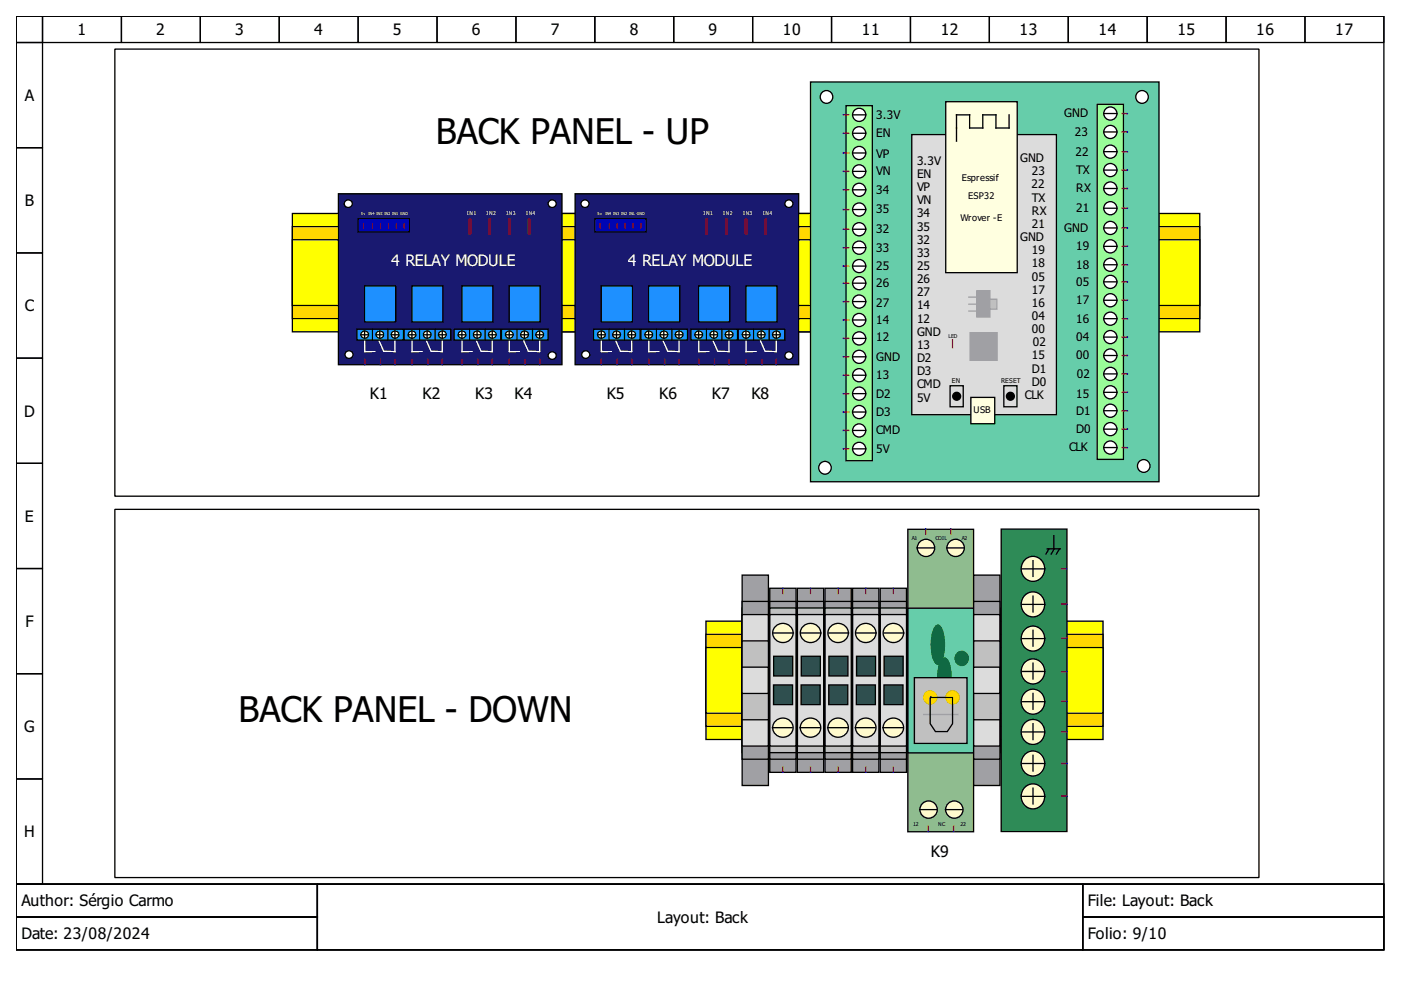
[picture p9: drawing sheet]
<svg xmlns="http://www.w3.org/2000/svg" width="297mm" height="210mm" viewBox="0 0 297 210" stroke-linecap="round" stroke-linejoin="round" font-family="sans-serif">
<g fill="none" stroke="#000" stroke-width=".28">
<path d="M3.4 3.4h290v184.1h-290zM3.4 3.4h5.6v5.6h-5.6zM3.4 9h5.6v22.3h-5.6zM9 3.4h16.7v5.6h-16.7zM25.7 3.4h16.8v5.6h-16.8zM42.5 3.4h16.7v5.6h-16.7zM59.2 3.4h16.7v5.6h-16.7zM75.9 3.4h16.8v5.6h-16.8zM92.7 3.4h16.7v5.6h-16.7zM109.4 3.4h16.7v5.6h-16.7zM126.1 3.4h16.7v5.6h-16.7zM142.8 3.4h16.8v5.6h-16.8z"/>
<path d="M159.6 3.4h16.7v5.6h-16.7zM176.3 3.4h16.7v5.6h-16.7zM193 3.4h16.8v5.6h-16.8zM209.8 3.4h16.7v5.6h-16.7zM226.5 3.4h16.7v5.6h-16.7zM243.2 3.4h16.8v5.6h-16.8zM260 3.4h16.7v5.6h-16.7zM276.7 3.4h16.7v5.6h-16.7zM3.4 31.3h5.6v22.3h-5.6zM3.4 53.6h5.6v22.3h-5.6zM3.4 75.9h5.6v22.3h-5.6zM3.4 98.2h5.6v22.3h-5.6z"/>
<path d="M3.4 120.5h5.6v22.3h-5.6zM3.4 142.8h5.6v22.4h-5.6zM3.4 165.2h5.6v22.3h-5.6zM3.4 187.5h290v13.9h-290zM3.4 187.5h63.9v6.9h-63.9zM3.4 194.4h63.9v7h-63.9zM67.3 187.5h162.3v13.9h-162.3zM229.6 187.5h63.8v6.9h-63.8zM229.6 194.4h63.8v7h-63.8z"/>
</g>
<path d="M112.2 45.3h142.2v25.1h-142.2z" fill-rule="evenodd" fill="#ff0" stroke="#000" stroke-width=".28"/>
<path d="M112.2 48.1h142.2v19.5h-142.2z" fill-rule="evenodd" fill="#ffd700" stroke="#000" stroke-width=".28"/>
<path d="M112.2 50.8h142.2v14h-142.2z" fill-rule="evenodd" fill="#ff0" stroke="#000" stroke-width=".28"/>
<path d="M24.4 10.4h242.5v94.8h-242.5zM24.4 108h242.5v78.1h-242.5z" fill="none" stroke="#000" stroke-width=".28"/>
<path d="M62 45.3h142.2v25.1h-142.2z" fill-rule="evenodd" fill="#ff0" stroke="#000" stroke-width=".28"/>
<path d="M62 48.1h142.2v19.5h-142.2z" fill-rule="evenodd" fill="#ffd700" stroke="#000" stroke-width=".28"/>
<g fill="#ff0" stroke="#000" stroke-width=".28">
<path d="M62 50.8h142.2v14h-142.2z" fill-rule="evenodd"/>
<path d="M149.7 131.7h84.2v25.1h-84.2z" fill-rule="evenodd"/>
</g>
<path d="M149.7 134.5h84.2v19.5h-84.2z" fill-rule="evenodd" fill="#ffd700" stroke="#000" stroke-width=".28"/>
<path d="M149.7 137.3h84.2v13.9h-84.2z" fill-rule="evenodd" fill="#ff0" stroke="#000" stroke-width=".28"/>
<path d="M212.3 112.2h13.9v64.1h-13.9z" fill-rule="evenodd" fill="#2e8b57" stroke="#000" stroke-width=".28"/>
<g fill="#fffacd" stroke="#000" stroke-width=".28">
<path d="M217.4 118.5a2.6 2.6 0 0 1 3.8 .8 2.6 2.6 0 0 1-1.1 3.7 2.61 2.61 0 0 1-3.3-1.1 2.61 2.61 0 0 1 .6-3.4z" fill-rule="evenodd"/>
<path d="M217.4 126.1a2.6 2.6 0 0 1 3.8 .8 2.6 2.6 0 0 1-1.1 3.6 2.61 2.61 0 0 1-3.3-1 2.61 2.61 0 0 1 .6-3.4z" fill-rule="evenodd"/>
<path d="M217.4 146.7a2.6 2.6 0 0 1 3.8 .8 2.6 2.6 0 0 1-1.1 3.7 2.61 2.61 0 0 1-3.3-1.1 2.61 2.61 0 0 1 .6-3.4z" fill-rule="evenodd"/>
<path d="M217.4 153.1a2.6 2.6 0 0 1 3.8 .8 2.6 2.6 0 0 1-1.1 3.7 2.61 2.61 0 0 1-3.3-1.1 2.61 2.61 0 0 1 .6-3.4z" fill-rule="evenodd"/>
<path d="M217.4 133.3a2.6 2.6 0 0 1 3.8 .8 2.6 2.6 0 0 1-1.1 3.7 2.61 2.61 0 0 1-3.3-1.1 2.61 2.61 0 0 1 .6-3.4z" fill-rule="evenodd"/>
</g>
<path d="M219 118.9v3.3" fill="none" stroke="#000" stroke-width=".28"/>
<g fill="#fffacd" stroke="#000" stroke-width=".28">
<path d="M217.4 159.8a2.6 2.6 0 0 1 3.8 .8 2.6 2.6 0 0 1-1.1 3.7 2.61 2.61 0 0 1-3.3-1.1 2.61 2.61 0 0 1 .6-3.4z" fill-rule="evenodd"/>
<path d="M217.4 166.8a2.6 2.6 0 0 1 3.8 .8 2.6 2.6 0 0 1-1.1 3.6 2.61 2.61 0 0 1-3.3-1 2.61 2.61 0 0 1 .6-3.4z" fill-rule="evenodd"/>
<path d="M217.4 140.3a2.6 2.6 0 0 1 3.8 .8 2.6 2.6 0 0 1-1.1 3.6 2.61 2.61 0 0 1-3.3-1 2.61 2.61 0 0 1 .6-3.4z" fill-rule="evenodd"/>
</g>
<path d="M192.5 112.2h13.9v64.2h-13.9z" fill-rule="evenodd" fill="#8fbc8f" stroke="#000" stroke-width=".28"/>
<path d="M216.7 120.6h4.8M219 140.6v3.4M219 147v3.4M219 153.4v3.4M219 160.1v3.4M219 167.1v3.4" fill="none" stroke="#000" stroke-width=".28"/>
<path d="M157.3 128.9h5.6v30.7h-5.6z" fill-rule="evenodd" fill="#c0c0c0" stroke="#000" stroke-width=".28"/>
<path d="M216.7 128.1h4.8M216.7 135.4h4.8M219 126.4v3.3M219 133.6v3.4M216.7 148.8h4.8M216.7 142.4h4.8M216.7 155.2h4.8M216.7 168.9h4.8M216.7 161.9h4.8" fill="none" stroke="#000" stroke-width=".28"/>
<g fill="#a0a0a4" stroke="#000" stroke-width=".28">
<path d="M157.3 121.9h5.6v44.6h-5.6z" fill-rule="evenodd"/>
<path d="M157.3 127.5h5.6v33.5h-5.6z" fill-rule="evenodd"/>
</g>
<path d="M206.4 128.9h5.6v30.7h-5.6z" fill-rule="evenodd" fill="#c0c0c0" stroke="#000" stroke-width=".28"/>
<path d="M163.2 124.7h5.6v39.1h-5.6z" fill-rule="evenodd" fill="#a0a0a4" stroke="#000" stroke-width=".28"/>
<path d="M192.5 129h13.9v30.6h-13.9z" fill-rule="evenodd" fill="#66cdaa" stroke="#000" stroke-width=".28"/>
<g fill="#a0a0a4" stroke="#000" stroke-width=".28">
<path d="M206.4 121.9h5.6v44.6h-5.6z" fill-rule="evenodd"/>
<path d="M180.8 124.7h5.5v39.1h-5.5z" fill-rule="evenodd"/>
<path d="M206.4 127.5h5.6v33.5h-5.6z" fill-rule="evenodd"/>
</g>
<circle cx="196.9" cy="171.7" r="1.84" fill="#fffacd" stroke="#000" stroke-width=".28"/>
<g fill="#a0a0a4" stroke="#000" stroke-width=".28">
<path d="M174.9 124.7h5.6v39.1h-5.6z" fill-rule="evenodd"/>
<path d="M169.1 124.7h5.5v39.1h-5.5z" fill-rule="evenodd"/>
</g>
<circle cx="196.3" cy="116.2" r="1.84" fill="#fffacd" stroke="#000" stroke-width=".28"/>
<path d="M186.6 124.7h5.6v39.1h-5.6z" fill-rule="evenodd" fill="#a0a0a4" stroke="#000" stroke-width=".28"/>
<circle cx="202.6" cy="116.2" r="1.84" fill="#fffacd" stroke="#000" stroke-width=".28"/>
<path d="M186.6 127.5h5.6v33.5h-5.6z" fill-rule="evenodd" fill="#a0a0a4" stroke="#000" stroke-width=".28"/>
<path d="M200.7 116.2h3.6" fill="none" stroke="#000" stroke-width=".28"/>
<path d="M163.2 127.5h5.6v33.5h-5.6z" fill-rule="evenodd" fill="#a0a0a4" stroke="#000" stroke-width=".28"/>
<circle cx="202.3" cy="171.7" r="1.84" fill="#fffacd" stroke="#000" stroke-width=".28"/>
<path d="M194.4 116.2h3.6" fill="none" stroke="#000" stroke-width=".28"/>
<path d="M174.9 127.5h5.6v33.5h-5.6z" fill-rule="evenodd" fill="#a0a0a4" stroke="#000" stroke-width=".28"/>
<path d="M195 171.7h3.5" fill="none" stroke="#000" stroke-width=".28"/>
<g fill="#a0a0a4" stroke="#000" stroke-width=".28">
<path d="M180.8 127.5h5.5v33.5h-5.5z" fill-rule="evenodd"/>
<path d="M169.1 127.5h5.5v33.5h-5.5z" fill-rule="evenodd"/>
</g>
<path d="M200.4 171.7h3.6" fill="none" stroke="#000" stroke-width=".28"/>
<g fill="#c0c0c0" stroke="#000" stroke-width=".28">
<path d="M169.1 128.9h5.5v30.7h-5.5z" fill-rule="evenodd"/>
<path d="M163.2 128.9h5.6v30.7h-5.6z" fill-rule="evenodd"/>
<path d="M186.6 128.9h5.6v30.7h-5.6z" fill-rule="evenodd"/>
<path d="M180.8 128.9h5.5v30.7h-5.5z" fill-rule="evenodd"/>
<path d="M174.9 128.9h5.6v30.7h-5.6z" fill-rule="evenodd"/>
</g>
<g fill="#dcdcdc" stroke="#000" stroke-width=".28">
<path d="M169.1 130.3h5.5v27.9h-5.5z" fill-rule="evenodd"/>
<path d="M186.6 130.3h5.6v27.9h-5.6z" fill-rule="evenodd"/>
<path d="M174.9 130.3h5.6v27.9h-5.6z" fill-rule="evenodd"/>
<path d="M180.8 130.3h5.5v27.9h-5.5z" fill-rule="evenodd"/>
<path d="M163.2 130.3h5.6v27.9h-5.6z" fill-rule="evenodd"/>
</g>
<g fill="#2f4f4f" stroke="#000" stroke-width=".28">
<path d="M181.6 139.1h4v4.2h-4z" fill-rule="evenodd"/>
<path d="M169.9 139.1h4v4.2h-4z" fill-rule="evenodd"/>
<path d="M187.5 139.1h4v4.2h-4z" fill-rule="evenodd"/>
<path d="M164 139.1h4.1v4.2h-4.1z" fill-rule="evenodd"/>
<path d="M175.7 139.1h4.1v4.2h-4.1z" fill-rule="evenodd"/>
<path d="M175.7 145.2h4v4.2h-4z" fill-rule="evenodd"/>
<path d="M164 145.2h4v4.2h-4z" fill-rule="evenodd"/>
<path d="M169.9 145.2h4v4.2h-4z" fill-rule="evenodd"/>
<path d="M187.4 145.2h4.1v4.2h-4.1z" fill-rule="evenodd"/>
<path d="M181.6 145.2h4v4.2h-4z" fill-rule="evenodd"/>
</g>
<g fill="#fffacd" stroke="#000" stroke-width=".28">
<path d="M164.5 152.8a2.09 2.09 0 0 1 3.1 .1 2.09 2.09 0 0 1-.5 3.1 2.08 2.08 0 0 1-2.7-.4 2.08 2.08 0 0 1 .1-2.8z" fill-rule="evenodd"/>
<path d="M187.9 152.8a2.09 2.09 0 0 1 3.1 .1 2.09 2.09 0 0 1-.5 3.1 2.08 2.08 0 0 1-2.7-.4 2.08 2.08 0 0 1 .1-2.8z" fill-rule="evenodd"/>
<path d="M176.2 152.8a2.09 2.09 0 0 1 3.1 .1 2.09 2.09 0 0 1-.5 3.1 2.08 2.08 0 0 1-2.7-.4 2.08 2.08 0 0 1 .1-2.8z" fill-rule="evenodd"/>
<path d="M170.3 152.8a2.09 2.09 0 0 1 3.2 .1 2.09 2.09 0 0 1-.6 3.1 2.08 2.08 0 0 1-2.7-.4 2.08 2.08 0 0 1 .1-2.8z" fill-rule="evenodd"/>
<path d="M182 152.8a2.09 2.09 0 0 1 3.2 .1 2.09 2.09 0 0 1-.6 3.1 2.08 2.08 0 0 1-2.7-.4 2.08 2.08 0 0 1 .1-2.8z" fill-rule="evenodd"/>
</g>
<path d="M163.8 154.3h4.1M169.6 154.3h4.2M175.5 154.3h4.2M181.3 154.3h4.2M187.2 154.3h4.2" fill="none" stroke="#000" stroke-width=".28"/>
<g fill="#fffacd" stroke="#000" stroke-width=".28">
<path d="M176.2 132.8a2.09 2.09 0 0 1 3.1 .1 2.09 2.09 0 0 1-.5 3.1 2.08 2.08 0 0 1-2.7-.5 2.08 2.08 0 0 1 .1-2.7z" fill-rule="evenodd"/>
<path d="M182 132.8a2.09 2.09 0 0 1 3.2 .1 2.09 2.09 0 0 1-.6 3.1 2.08 2.08 0 0 1-2.7-.5 2.08 2.08 0 0 1 .1-2.7z" fill-rule="evenodd"/>
</g>
<g fill="#dcdcdc" stroke="#000" stroke-width=".28">
<path d="M157.3 130.3h5.6v27.9h-5.6z" fill-rule="evenodd"/>
<path d="M206.4 130.3h5.6v27.9h-5.6z" fill-rule="evenodd"/>
</g>
<g fill="#fffacd" stroke="#000" stroke-width=".28">
<path d="M170.3 132.8a2.09 2.09 0 0 1 3.2 .1 2.09 2.09 0 0 1-.6 3.1 2.08 2.08 0 0 1-2.7-.5 2.08 2.08 0 0 1 .1-2.7z" fill-rule="evenodd"/>
<path d="M164.5 132.8a2.09 2.09 0 0 1 3.1 .1 2.09 2.09 0 0 1-.5 3.1 2.08 2.08 0 0 1-2.7-.5 2.08 2.08 0 0 1 .1-2.7z" fill-rule="evenodd"/>
<path d="M187.9 132.8a2.09 2.09 0 0 1 3.1 .1 2.09 2.09 0 0 1-.5 3.1 2.08 2.08 0 0 1-2.7-.5 2.08 2.08 0 0 1 .1-2.7z" fill-rule="evenodd"/>
</g>
<path d="M164 134.2h4.2M169.9 134.2h4.2M175.7 134.2h4.2M181.6 134.2h4.2M187.5 134.2h4.1" fill="none" stroke="#000" stroke-width=".28"/>
<path d="M199.6 139.9l.6-.4a1.62 1.62 0 0 1 1.1 1.4 7.9 7.9 0 0 1-.4 5.7l-.7 .4a1.62 1.62 0 0 1-1-1.4 7.9 7.9 0 0 1 .4-5.7z" fill-rule="evenodd" fill="#006400" stroke="#006400" stroke-width=".28"/>
<path d="M193.9 143.7h11.1v13.9h-11.1z" fill-rule="evenodd" fill="#c0c0c0" stroke="#000" stroke-width=".28"/>
<g fill="#ffd700" stroke="#ffa500" stroke-width=".28">
<circle cx="197.2" cy="147.9" r="1.39"/>
<circle cx="202" cy="147.9" r="1.39"/>
</g>
<path d="M195.8 151.5h7.3" fill="none" stroke="#a0a0a4" stroke-width=".28"/>
<path d="M197.2 147.9h4.8v5.5l-1.2 1.7h-2.5l-1.1-1.7v-5.5h.3z" fill="none" stroke="#000" stroke-width=".28"/>
<g fill="#006400" stroke="#006400" stroke-width=".28">
<path d="M198.5 132.7l.3-.1a1.75 1.75 0 0 1 1.1 1.5 9.5 9.5 0 0 1-.4 6.3l-.7 .4a1.75 1.75 0 0 1-1-1.5 9.5 9.5 0 0 1 .4-6.3z" fill-rule="evenodd"/>
<path d="M203.1 138.4a1.42 1.42 0 0 1 1.9 .3 1.42 1.42 0 0 1-.2 2 1.42 1.42 0 0 1-2-.2 1.57 1.57 0 0 1 .3-2.1z" fill-rule="evenodd"/>
</g>
<path d="M206.4 135.9h5.6v16.7h-5.6z" fill-rule="evenodd" fill="#c0c0c0" stroke="#000" stroke-width=".28"/>
<path d="M206.4 141.5h5.6v5.5h-5.6z" fill-rule="evenodd" fill="#dcdcdc" stroke="#000" stroke-width=".28"/>
<path d="M157.3 135.9h5.6v16.7h-5.6z" fill-rule="evenodd" fill="#c0c0c0" stroke="#000" stroke-width=".28"/>
<path d="M157.3 141.5h5.6v5.5h-5.6z" fill-rule="evenodd" fill="#dcdcdc" stroke="#000" stroke-width=".28"/>
<path d="M222 116.4h2.8M222.4 116.4l-.6 1.1M223.4 113.6v2.8M223.5 116.4l-.6 1.1M224.6 116.4l-.6 1.1" fill="none" stroke="#000" stroke-width=".28"/>
<g fill="none" stroke="#f00" stroke-width=".28">
<path d="M196.3 112.2v1.1M201.6 112.1v1.1M166 124.7v1.1M171.8 124.7v1.1M177.7 124.7v1.1M183.6 124.7v1.1M189.4 124.7v1.1M225.1 120.6h1.1M225.1 135.3h1.1M225.1 128.1h1.1M225.1 148.7h1.1M225.1 142.4h1.1"/>
<path d="M225.1 155.2h1.1M166 162.6v1.2M171.8 162.6v1.2M177.7 162.6v1.2M183.6 162.6v1.2M189.4 162.6v1.2M196.8 175.2v1.1M202.2 175.1v1.2M225.1 168.8h1.1M225.1 161.9h1.1"/>
</g>
<g fill="none" stroke="#00f" stroke-width=".28">
<path d="M196.3 112.2h.1M201.6 112.1h.1M166 124.7h.1M171.8 124.7h.1M177.7 124.7h.1M183.6 124.7h.1M189.4 124.7h.1M226.2 120.6h.1M226.2 128.1h.1M226.2 135.3h.1M226.2 142.4h.1M226.2 148.7h.1"/>
<path d="M226.2 155.2h.1M166 163.8h.1M171.8 163.8h.1M177.7 163.8h.1M183.6 163.8h.1M189.4 163.8h.1M196.8 176.3h.1M202.2 176.3h.1M226.2 168.8h.1M226.2 161.9h.1"/>
</g>
<path d="M121.9 41.1h47.4v36.2h-47.4z" fill-rule="evenodd" fill="#191970" stroke="#000" stroke-width=".28"/>
<path d="M130.6 72.3l1 2.2M137.6 71.7v2.8M140.6 72.3l1 2.2M144 71.7v2.8M151.2 72.3l1 2.2M154.6 71.7v2.8M164.6 71.7v2.8" fill="none" stroke="#fff" stroke-width=".28"/>
<path d="M125.8 69.8h9.9v2.3h-9.9z" fill-rule="evenodd" fill="#00bfff" stroke="#000" stroke-width=".28"/>
<path d="M158.2 71.7v2.8" fill="none" stroke="#fff" stroke-width=".28"/>
<path d="M135.9 69.8h9.8v2.3h-9.8z" fill-rule="evenodd" fill="#00bfff" stroke="#000" stroke-width=".28"/>
<path d="M148.1 71.7v2.8" fill="none" stroke="#fff" stroke-width=".28"/>
<g fill="#fff" stroke="#000" stroke-width=".28">
<circle cx="124" cy="43.2" r=".83"/>
<circle cx="167.3" cy="43.2" r=".83"/>
</g>
<g fill="#00bfff" stroke="#000" stroke-width=".28">
<path d="M156.5 69.8h9.9v2.3h-9.9z" fill-rule="evenodd"/>
<path d="M146.5 69.8h9.8v2.3h-9.8z" fill-rule="evenodd"/>
</g>
<circle cx="167.3" cy="75.4" r=".83" fill="#fff" stroke="#000" stroke-width=".28"/>
<g fill="#1e90ff" stroke="#000" stroke-width=".28">
<path d="M127.5 60.6h6.6v7.7h-6.6z" fill-rule="evenodd"/>
<path d="M148.1 60.6h6.6v7.7h-6.6z" fill-rule="evenodd"/>
<path d="M137.5 60.6h6.6v7.7h-6.6z" fill-rule="evenodd"/>
</g>
<path d="M150.3 74.5h-2.2" fill="none" stroke="#fff" stroke-width=".28"/>
<path d="M158.2 60.6h6.5v7.7h-6.5z" fill-rule="evenodd" fill="#1e90ff" stroke="#000" stroke-width=".28"/>
<path d="M139.7 74.5h-2.1M160.3 74.5h-2.1" fill="none" stroke="#fff" stroke-width=".28"/>
<g fill="#ffffe0" stroke="#000" stroke-width=".28">
<circle cx="134" cy="70.9" r=".8"/>
<circle cx="144" cy="70.9" r=".8"/>
<circle cx="154.6" cy="70.9" r=".8"/>
<circle cx="164.6" cy="70.9" r=".8"/>
<circle cx="151.4" cy="70.9" r=".8"/>
</g>
<path d="M141.7 74.5h2.3" fill="none" stroke="#fff" stroke-width=".28"/>
<circle cx="161.4" cy="70.9" r=".8" fill="#ffffe0" stroke="#000" stroke-width=".28"/>
<path d="M152.3 74.5h2.3M162.3 74.5h2.3" fill="none" stroke="#fff" stroke-width=".28"/>
<g fill="#ffffe0" stroke="#000" stroke-width=".28">
<circle cx="140.8" cy="70.9" r=".8"/>
<circle cx="130.8" cy="70.9" r=".8"/>
</g>
<g fill="none" stroke="#000" stroke-width=".28">
<path d="M129.1 69.8v2.3M130 71h1.4M130.7 70.2v1.4M132.4 69.8v2.3M133.2 71h1.4M133.9 70.2v1.4M139.2 69.8v2.3M140 71h1.4M140.7 70.2v1.4M142.5 69.8v2.3M143.2 71h1.4M144 70.2v1.4"/>
<path d="M149.8 69.8v2.3M150.6 71h1.4M151.3 70.2v1.4M153.1 69.8v2.3M153.8 71h1.4M154.6 70.2v1.4M159.8 69.8v2.3M160.6 71h1.5M161.4 70.2v1.4M163.1 69.8v2.3M163.9 71h1.4M164.6 70.2v1.4"/>
</g>
<path d="M161.2 72.3l1 2.2" fill="none" stroke="#fff" stroke-width=".28"/>
<g fill="#ffffe0" stroke="#000" stroke-width=".28">
<circle cx="137.6" cy="70.9" r=".8"/>
<circle cx="158.2" cy="70.9" r=".8"/>
<circle cx="148.2" cy="70.9" r=".8"/>
<circle cx="127.5" cy="70.9" r=".8"/>
</g>
<path d="M126.7 71h1.5M127.5 70.2v1.4M136.8 71h1.4M137.5 70.2v1.4M147.4 71h1.4M148.1 70.2v1.4M157.4 71h1.4M158.2 70.2v1.4" fill="none" stroke="#000" stroke-width=".28"/>
<path d="M127.5 72.4v2.1h2.1M133.9 72.4v2.1h-2.2" fill="none" stroke="#fff" stroke-width=".28"/>
<circle cx="124.2" cy="75.2" r=".83" fill="#fff" stroke="#000" stroke-width=".28"/>
<path d="M126.1 46.4h10.9v2.8h-10.9z" fill-rule="evenodd" fill="#00f" stroke="#000" stroke-width=".28"/>
<path d="M149.8 46.7v2.7M154 46.7v2.7M158.2 46.7v2.7M162.4 46.7v2.7" fill="none" stroke="#f00" stroke-width=".56"/>
<g fill="none" stroke="#f00" stroke-width=".28">
<path d="M127.2 47.2v1.1M129.2 47.2v1.1M130.9 47.2v1.1M132.5 47.2v1.1M134.2 47.2v1.1M135.9 47.2v1.1M127.5 76.2v1.1M130.9 76.2v1.1M133.9 76.2v1.1M137.6 76.2v1.1M140.9 76.2v1.1M144 76.2v1.1"/>
<path d="M148.1 76.2v1.1M151.5 76.2v1.1M154.6 76.2v1.1M158.2 76.2v1.1M161.5 76.2v1.1M164.6 76.2v1.1"/>
</g>
<g fill="none" stroke="#00f" stroke-width=".28">
<path d="M127.2 47.2h.1M129.2 47.2h.1M130.9 47.2h.1M132.5 47.2h.1M134.2 47.2h.1M135.9 47.2h.1M127.5 77.3h.1M130.9 77.3h.1M133.9 77.3h.1M137.6 77.3h.1M140.9 77.3h.1M144 77.3h.1"/>
<path d="M148.1 77.3h.1M151.5 77.3h.1M154.6 77.3h.1M158.2 77.3h.1M161.5 77.3h.1M164.6 77.3h.1"/>
</g>
<path d="M71.7 41.1h47.4v36.2h-47.4z" fill-rule="evenodd" fill="#191970" stroke="#000" stroke-width=".28"/>
<path d="M80.4 72.3l1 2.2M87.4 71.7v2.8M90.4 72.3l1 2.2M93.8 71.7v2.8M101 72.3l1 2.2M104.4 71.7v2.8M114.4 71.7v2.8" fill="none" stroke="#fff" stroke-width=".28"/>
<path d="M75.7 69.8h9.8v2.3h-9.8z" fill-rule="evenodd" fill="#00bfff" stroke="#000" stroke-width=".28"/>
<path d="M108 71.7v2.8" fill="none" stroke="#fff" stroke-width=".28"/>
<path d="M85.7 69.8h9.9v2.3h-9.9z" fill-rule="evenodd" fill="#00bfff" stroke="#000" stroke-width=".28"/>
<path d="M98 71.7v2.8" fill="none" stroke="#fff" stroke-width=".28"/>
<g fill="#fff" stroke="#000" stroke-width=".28">
<circle cx="73.9" cy="43.2" r=".83"/>
<circle cx="117.1" cy="43.2" r=".83"/>
</g>
<g fill="#00bfff" stroke="#000" stroke-width=".28">
<path d="M106.3 69.8h9.9v2.3h-9.9z" fill-rule="evenodd"/>
<path d="M96.3 69.8h9.9v2.3h-9.9z" fill-rule="evenodd"/>
</g>
<circle cx="117.1" cy="75.4" r=".83" fill="#fff" stroke="#000" stroke-width=".28"/>
<g fill="#1e90ff" stroke="#000" stroke-width=".28">
<path d="M77.3 60.6h6.6v7.7h-6.6z" fill-rule="evenodd"/>
<path d="M97.9 60.6h6.6v7.7h-6.6z" fill-rule="evenodd"/>
<path d="M87.3 60.6h6.6v7.7h-6.6z" fill-rule="evenodd"/>
</g>
<path d="M100.1 74.5h-2.1" fill="none" stroke="#fff" stroke-width=".28"/>
<path d="M108 60.6h6.5v7.7h-6.5z" fill-rule="evenodd" fill="#1e90ff" stroke="#000" stroke-width=".28"/>
<path d="M89.5 74.5h-2.1M110.1 74.5h-2.1" fill="none" stroke="#fff" stroke-width=".28"/>
<g fill="#ffffe0" stroke="#000" stroke-width=".28">
<circle cx="83.8" cy="70.9" r=".8"/>
<circle cx="93.8" cy="70.9" r=".8"/>
<circle cx="104.4" cy="70.9" r=".8"/>
<circle cx="114.5" cy="70.9" r=".8"/>
<circle cx="101.2" cy="70.9" r=".8"/>
</g>
<path d="M91.5 74.5h2.3" fill="none" stroke="#fff" stroke-width=".28"/>
<circle cx="111.2" cy="70.9" r=".8" fill="#ffffe0" stroke="#000" stroke-width=".28"/>
<path d="M102.1 74.5h2.3M112.1 74.5h2.3" fill="none" stroke="#fff" stroke-width=".28"/>
<g fill="#ffffe0" stroke="#000" stroke-width=".28">
<circle cx="90.6" cy="70.9" r=".8"/>
<circle cx="80.6" cy="70.9" r=".8"/>
</g>
<g fill="none" stroke="#000" stroke-width=".28">
<path d="M78.9 69.8v2.3M79.8 71h1.4M80.5 70.2v1.4M82.2 69.8v2.3M83 71h1.4M83.7 70.2v1.4M89 69.8v2.3M89.8 71h1.4M90.6 70.2v1.4M92.3 69.8v2.3M93 71h1.5M93.8 70.2v1.4"/>
<path d="M99.6 69.8v2.3M100.4 71h1.4M101.1 70.2v1.4M102.9 69.8v2.3M103.6 71h1.5M104.4 70.2v1.4M109.6 69.8v2.3M110.4 71h1.5M111.2 70.2v1.4M112.9 69.8v2.3M113.7 71h1.4M114.4 70.2v1.4"/>
</g>
<path d="M111.1 72.3l.9 2.2" fill="none" stroke="#fff" stroke-width=".28"/>
<g fill="#ffffe0" stroke="#000" stroke-width=".28">
<circle cx="87.4" cy="70.9" r=".8"/>
<circle cx="108" cy="70.9" r=".8"/>
<circle cx="98" cy="70.9" r=".8"/>
<circle cx="77.3" cy="70.9" r=".8"/>
</g>
<path d="M76.6 71h1.4M77.3 70.2v1.4M86.6 71h1.4M87.3 70.2v1.4M97.2 71h1.4M97.9 70.2v1.4M107.2 71h1.5M108 70.2v1.4" fill="none" stroke="#000" stroke-width=".28"/>
<path d="M77.3 72.4v2.1h2.2M83.7 72.4v2.1h-2.2" fill="none" stroke="#fff" stroke-width=".28"/>
<circle cx="74" cy="75.2" r=".83" fill="#fff" stroke="#000" stroke-width=".28"/>
<path d="M75.9 46.4h10.9v2.8h-10.9z" fill-rule="evenodd" fill="#00f" stroke="#000" stroke-width=".28"/>
<path d="M99.6 46.7v2.7M103.8 46.7v2.7M108 46.7v2.7M112.2 46.7v2.7" fill="none" stroke="#f00" stroke-width=".56"/>
<g fill="none" stroke="#f00" stroke-width=".28">
<path d="M77 47.2v1.1M79 47.2v1.1M80.7 47.2v1.1M82.3 47.2v1.1M84 47.2v1.1M85.7 47.2v1.1M77.3 76.2v1.1M80.7 76.2v1.1M83.7 76.2v1.1M87.4 76.2v1.1M90.7 76.2v1.1M93.8 76.2v1.1"/>
<path d="M98 76.2v1.1M101.3 76.2v1.1M104.4 76.2v1.1M108 76.2v1.1M111.3 76.2v1.1M114.4 76.2v1.1"/>
</g>
<g fill="none" stroke="#00f" stroke-width=".28">
<path d="M77 47.2h.1M79 47.2h.1M80.7 47.2h.1M82.3 47.2h.1M84 47.2h.1M85.7 47.2h.1M77.3 77.3h.1M80.7 77.3h.1M83.7 77.3h.1M87.4 77.3h.1M90.7 77.3h.1M93.8 77.3h.1"/>
<path d="M98 77.3h.1M101.3 77.3h.1M104.4 77.3h.1M108 77.3h.1M111.3 77.3h.1M114.4 77.3h.1"/>
</g>
<path d="M171.8 17.4h73.9v84.7h-73.9z" fill-rule="evenodd" fill="#66cdaa" stroke="#000" stroke-width=".28"/>
<g fill="#fff" stroke="#000" stroke-width=".28">
<circle cx="242.5" cy="98.8" r="1.34"/>
<circle cx="242.1" cy="20.6" r="1.34"/>
<circle cx="174.9" cy="99.2" r="1.34"/>
</g>
<g fill="#98fb98" stroke="#000" stroke-width=".28">
<path d="M232.6 22.1h5.6v75.3h-5.6z" fill-rule="evenodd"/>
<path d="M179.4 22.4h5.5v75.3h-5.5z" fill-rule="evenodd"/>
</g>
<path d="M193.3 28.5h30.7v59.4h-30.7z" fill-rule="evenodd" fill="#dcdcdc" stroke="#000" stroke-width=".28"/>
<path d="M200.5 21.6h15.2v36.2h-15.2z" fill-rule="evenodd" fill="#ffffe0" stroke="#000" stroke-width=".28"/>
<circle cx="235.4" cy="83.2" r="1.39" fill="#fff" stroke="#000" stroke-width=".28"/>
<circle cx="214.2" cy="84" r=".84" fill="#000" stroke="#000" stroke-width=".28"/>
<path d="M207.1 61.6h2.8v5.6h-2.8z" fill-rule="evenodd" fill="#a0a0a4" stroke="#a0a0a4" stroke-width=".28"/>
<circle cx="182.2" cy="83.5" r="1.39" fill="#fff" stroke="#000" stroke-width=".28"/>
<path d="M205.7 70.5h5.7v5.9h-5.7z" fill-rule="evenodd" fill="#a0a0a4" stroke="#a0a0a4" stroke-width=".28"/>
<path d="M205.8 84.3h5.1v5.5h-5.1z" fill-rule="evenodd" fill="#ffffe0" stroke="#000" stroke-width=".28"/>
<circle cx="202.8" cy="84" r=".84" fill="#000" stroke="#000" stroke-width=".28"/>
<g fill="#fff" stroke="#000" stroke-width=".28">
<circle cx="235.4" cy="75.4" r="1.39"/>
<circle cx="182.2" cy="75.7" r="1.39"/>
<circle cx="235.4" cy="32.2" r="1.39"/>
</g>
<path d="M201.4 81.8h2.8v4.4h-2.8zM212.8 81.8h2.8v4.4h-2.8z" fill="none" stroke="#000" stroke-width=".28"/>
<g fill="#fff" stroke="#000" stroke-width=".28">
<circle cx="182.2" cy="32.4" r="1.39"/>
<circle cx="182.2" cy="56.4" r="1.39"/>
<circle cx="235.4" cy="56.1" r="1.39"/>
<circle cx="235.4" cy="59.8" r="1.39"/>
<circle cx="182.2" cy="60" r="1.39"/>
<circle cx="235.4" cy="52.2" r="1.39"/>
<circle cx="182.2" cy="52.5" r="1.39"/>
<circle cx="182.2" cy="63.9" r="1.39"/>
<circle cx="235.4" cy="63.7" r="1.39"/>
<circle cx="182.2" cy="67.8" r="1.39"/>
<circle cx="235.4" cy="67.6" r="1.39"/>
<circle cx="235.4" cy="91" r="1.39"/>
<circle cx="182.2" cy="91.3" r="1.39"/>
<circle cx="182.2" cy="71.7" r="1.39"/>
<circle cx="235.4" cy="71.5" r="1.39"/>
<circle cx="235.4" cy="44.1" r="1.39"/>
<circle cx="182.2" cy="44.4" r="1.39"/>
<circle cx="182.2" cy="28.3" r="1.39"/>
<circle cx="235.4" cy="28" r="1.39"/>
<circle cx="235.4" cy="87.1" r="1.39"/>
<circle cx="182.2" cy="87.4" r="1.39"/>
<circle cx="182.2" cy="95.2" r="1.39"/>
<circle cx="235.4" cy="94.9" r="1.39"/>
<circle cx="235.4" cy="48.3" r="1.39"/>
<circle cx="182.2" cy="48.6" r="1.39"/>
<circle cx="235.4" cy="36.1" r="1.39"/>
<circle cx="182.2" cy="36.3" r="1.39"/>
<circle cx="182.2" cy="79.6" r="1.39"/>
<circle cx="235.4" cy="79.3" r="1.39"/>
<circle cx="235.4" cy="40" r="1.39"/>
<circle cx="182.2" cy="40.2" r="1.39"/>
</g>
<g fill="none" stroke="#000" stroke-width=".28">
<path d="M180.8 32.4h2.8M180.8 36.3h2.8M180.8 28.3h2.8M234 40h2.8M234 32.2h2.8M234 36.1h2.8M234 28h2.8M180.8 40.2h2.8M180.8 48.6h2.8M180.8 56.4h2.8M180.8 52.5h2.8M180.8 44.4h2.8"/>
<path d="M234 48.3h2.8M234 56.1h2.8M234 52.2h2.8M234 44.1h2.8M234 59.8h2.8M180.8 60h2.8M180.8 79.6h2.8M180.8 67.8h2.8M180.8 71.7h2.8M180.8 63.9h2.8M180.8 75.7h2.8M234 79.3h2.8"/>
<path d="M234 67.6h2.8M234 71.5h2.8M234 63.7h2.8M234 75.4h2.8M180.8 83.5h2.8M180.8 87.4h2.8M180.8 95.2h2.8M180.8 91.3h2.8M234 83.2h2.8M234 87.1h2.8M234 94.9h2.8M234 91h2.8"/>
</g>
<g fill="#fff" stroke="#000" stroke-width=".28">
<circle cx="182.2" cy="24.4" r="1.39"/>
<circle cx="235.4" cy="24.1" r="1.39"/>
</g>
<path d="M180.8 24.4h2.8M213.9 24.4v2.7h-2.7v-2.7h-2.8v2.7h-2.8v-2.7h-2.8v5.5M234 24.1h2.8" fill="none" stroke="#000" stroke-width=".28"/>
<path d="M209.9 63.4h1.5v2.2h-1.5z" fill-rule="evenodd" fill="#c0c0c0" stroke="#a0a0a4" stroke-width=".28"/>
<path d="M205.4 63h1.6M205.4 64.5h1.6M205.4 66h1.6" fill="none" stroke="#a0a0a4" stroke-width=".28"/>
<path d="M202 72v1.7" fill="none" stroke="#f00" stroke-width=".28"/>
<circle cx="175.2" cy="20.6" r="1.34" fill="#fff" stroke="#000" stroke-width=".28"/>
<g fill="none" stroke="#f00" stroke-width=".28">
<path d="M178.8 24.4h1.1M178.8 32.4h1.1M178.8 36.3h1.1M178.8 28.3h1.1M237.9 32.2h1.1M237.9 24.1h1.1M237.9 28h1.1M237.9 36.1h1.1M237.9 40h1.1M178.8 52.5h1.1M178.8 56.4h1.1M178.8 48.6h1.1"/>
<path d="M178.8 40.2h1.1M178.8 44.4h1.1M237.9 44.1h1.1M237.9 56.1h1.1M237.9 59.8h1.1M237.9 52.2h1.1M237.9 48.3h1.1M178.8 60h1.1M178.8 71.7h1.1M178.8 67.8h1.1M178.8 79.6h1.1M178.8 75.7h1.1"/>
<path d="M178.8 63.9h1.1M237.9 67.6h1.1M237.9 63.7h1.1M237.9 75.4h1.1M237.9 79.3h1.1M237.9 71.5h1.1M178.8 91.3h1.1M178.8 87.4h1.1M178.8 83.5h1.1M178.8 95.2h1.1M237.9 94.9h1.1M237.9 87.1h1.1"/>
<path d="M237.9 91h1.1M237.9 83.2h1.1"/>
</g>
<g fill="none" stroke="#00f" stroke-width=".28">
<path d="M178.8 24.4h.1M178.8 28.3h.1M178.8 32.4h.1M178.8 36.3h.1M239 24.1h.1M239 28h.1M239 32.2h.1M239 36.1h.1M239 40h.1M178.8 40.2h.1M178.8 44.4h.1M178.8 48.6h.1"/>
<path d="M178.8 52.5h.1M178.8 56.4h.1M239 44.1h.1M239 48.3h.1M239 52.2h.1M239 56.1h.1M239 59.8h.1M178.8 60h.1M178.8 63.9h.1M178.8 67.8h.1M178.8 71.7h.1M178.8 75.7h.1"/>
<path d="M178.8 79.6h.1M239 63.7h.1M239 67.6h.1M239 71.5h.1M239 75.4h.1M239 79.3h.1M178.8 83.5h.1M178.8 87.4h.1M178.8 91.3h.1M178.8 95.2h.1M239 83.2h.1M239 87.1h.1"/>
<path d="M239 91h.1M239 94.9h.1"/>
</g>
<g font-size="7.5">
<text x="92.4" y="30.5">BACK PANEL - UP</text>
<text x="50.6" y="153.2">BACK PANEL - DOWN</text>
</g>
<g font-size="3.3">
<text x="16.4" y="7.5">1</text>
<text x="33.1" y="7.5">2</text>
<text x="49.9" y="7.5">3</text>
<text x="66.6" y="7.5">4</text>
<text x="83.3" y="7.5">5</text>
<text x="100" y="7.5">6</text>
<text x="116.8" y="7.5">7</text>
<text x="133.5" y="7.5">8</text>
<text x="150.2" y="7.5">9</text>
<text x="166" y="7.5">10</text>
<text x="182.7" y="7.5">11</text>
<text x="199.4" y="7.5">12</text>
<text x="216.2" y="7.5">13</text>
<text x="232.9" y="7.5">14</text>
<text x="249.6" y="7.5">15</text>
<text x="266.4" y="7.5">16</text>
<text x="283.1" y="7.5">17</text>
<text x="5.3" y="21.4">A</text>
<text x="5.3" y="43.7">B</text>
<text x="5.3" y="66">C</text>
<text x="5.1" y="88.3">D</text>
<text x="78.4" y="84.6">K1</text>
<text x="89.6" y="84.6">K2</text>
<text x="100.7" y="84.6">K3</text>
<text x="109.1" y="84.6">K4</text>
<text x="128.6" y="84.6">K5</text>
<text x="139.8" y="84.6">K6</text>
<text x="150.9" y="84.6">K7</text>
<text x="159.3" y="84.6">K8</text>
<text x="5.3" y="110.6">E</text>
<text x="5.4" y="132.9">F</text>
<text x="5.1" y="155.3">G</text>
<text x="5.1" y="177.6">H</text>
<text x="197.4" y="181.7">K9</text>
<text x="4.6" y="192.2">Author: Sérgio Carmo</text>
<text x="139.4" y="195.7">Layout: Back</text>
<text x="230.7" y="192.2">File: Layout: Back</text>
<text x="4.6" y="199.2">Date: 23/08/2024</text>
<text x="230.7" y="199.2">Folio: 9/10</text>
</g>
<g font-size="3.3" fill="#fff">
<text x="82.9" y="56.4">4 RELAY MODULE</text>
<text x="133.1" y="56.4">4 RELAY MODULE</text>
</g>
<g font-size="2.5">
<text x="185.8" y="25.2">3.3V</text>
<text x="185.8" y="29.1">EN</text>
<text x="225.7" y="24.9">GND</text>
<text x="227.9" y="28.8">23</text>
<text x="185.8" y="33.6">VP</text>
<text x="194.4" y="34.9">3.3V</text>
<text x="216.3" y="34.4">GND</text>
<text x="228.1" y="33">22</text>
<text x="185.8" y="37.2">VN</text>
<text x="185.8" y="41.1">34</text>
<text x="194.4" y="40.5">VP</text>
<text x="194.4" y="37.7">EN</text>
<text x="218.7" y="40">22</text>
<text x="218.8" y="37.2">23</text>
<text x="228.2" y="36.9">TX</text>
<text x="228.2" y="40.8">RX</text>
<text x="185.8" y="45.3">35</text>
<text x="194.4" y="43.3">VN</text>
<text x="194.4" y="46.1">34</text>
<text x="218.8" y="42.8">TX</text>
<text x="218.8" y="45.5">RX</text>
<text x="228.2" y="45">21</text>
<text x="185.8" y="49.4">32</text>
<text x="185.8" y="53.3">33</text>
<text x="194.4" y="48.9">35</text>
<text x="194.4" y="51.7">32</text>
<text x="216.3" y="51.1">GND</text>
<text x="218.8" y="48.3">21</text>
<text x="218.8" y="53.9">19</text>
<text x="225.7" y="49.2">GND</text>
<text x="228.2" y="53.1">19</text>
<text x="185.8" y="57.3">25</text>
<text x="194.4" y="57.3">25</text>
<text x="194.4" y="54.5">33</text>
<text x="218.8" y="59.5">05</text>
<text x="218.8" y="56.7">18</text>
<text x="228.2" y="57">18</text>
<text x="185.8" y="60.9">26</text>
<text x="185.8" y="65.1">27</text>
<text x="194.4" y="62.8">27</text>
<text x="194.4" y="65.6">14</text>
<text x="194.4" y="60">26</text>
<text x="218.8" y="65.1">16</text>
<text x="218.8" y="62.3">17</text>
<text x="228.2" y="60.6">05</text>
<text x="228.2" y="64.5">17</text>
<text x="185.8" y="68.7">14</text>
<text x="194.4" y="71.2">GND</text>
<text x="194.4" y="68.4">12</text>
<text x="218.8" y="70.6">00</text>
<text x="218.8" y="67.8">04</text>
<text x="228.2" y="68.4">16</text>
<text x="185.8" y="76.5">GND</text>
<text x="185.8" y="72.3">12</text>
<text x="194.4" y="76.8">D2</text>
<text x="194.4" y="74">13</text>
<text x="218.8" y="76.2">15</text>
<text x="219" y="73.4">02</text>
<text x="228.2" y="76.2">00</text>
<text x="228.2" y="72.3">04</text>
<text x="185.8" y="80.4">13</text>
<text x="194.4" y="82.3">CMD</text>
<text x="194.4" y="79.6">D3</text>
<text x="218.8" y="81.8">D0</text>
<text x="218.8" y="79">D1</text>
<text x="228.3" y="80.1">02</text>
<text x="185.8" y="84.3">D2</text>
<text x="185.8" y="88.2">D3</text>
<text x="194.4" y="85.1">5V</text>
<text x="217.3" y="84.6">CLK</text>
<text x="228.2" y="84.3">15</text>
<text x="228.2" y="87.9">D1</text>
<text x="185.8" y="92.1">CMD</text>
<text x="226.7" y="95.7">CLK</text>
<text x="228.2" y="91.8">D0</text>
<text x="185.8" y="96">5V</text>
</g>
<g font-size="2">
<text x="203.9" y="38.3">Espressif</text>
<text x="203.6" y="46.9">Wrover -E</text>
<text x="205.3" y="42.2">ESP32</text>
<text x="206.4" y="87.6">USB</text>
</g>
<g font-size="1.4">
<text x="201.8" y="81.2">EN</text>
<text x="212.3" y="81.2">RESET</text>
</g>
<g font-size="1.1" fill="#fff">
<text x="99" y="45.5">IN1</text>
<text x="103.2" y="45.5">IN2</text>
<text x="107.4" y="45.5">IN3</text>
<text x="111.5" y="45.5">IN4</text>
<text x="149.2" y="45.5">IN1</text>
<text x="153.4" y="45.5">IN2</text>
<text x="157.5" y="45.5">IN3</text>
<text x="161.7" y="45.5">IN4</text>
</g>
<g font-size="1.1">
<text x="201.1" y="71.7">LED</text>
<text x="193.3" y="114.4">A1</text>
<text x="198.3" y="114.4">COIL</text>
<text x="203.9" y="114.4">A2</text>
<text x="193.6" y="175.2">12</text>
<text x="198.9" y="175.2">NC</text>
<text x="203.6" y="175.2">22</text>
</g>
<g font-size=".8" fill="#fff">
<text x="76.5" y="45.5">5v</text>
<text x="78.2" y="45.5">IN4 IN3 IN2 IN1 GND</text>
<text x="126.7" y="45.5">5v</text>
<text x="128.3" y="45.5">IN4 IN3 IN2 IN1 GND</text>
</g>
</svg>
